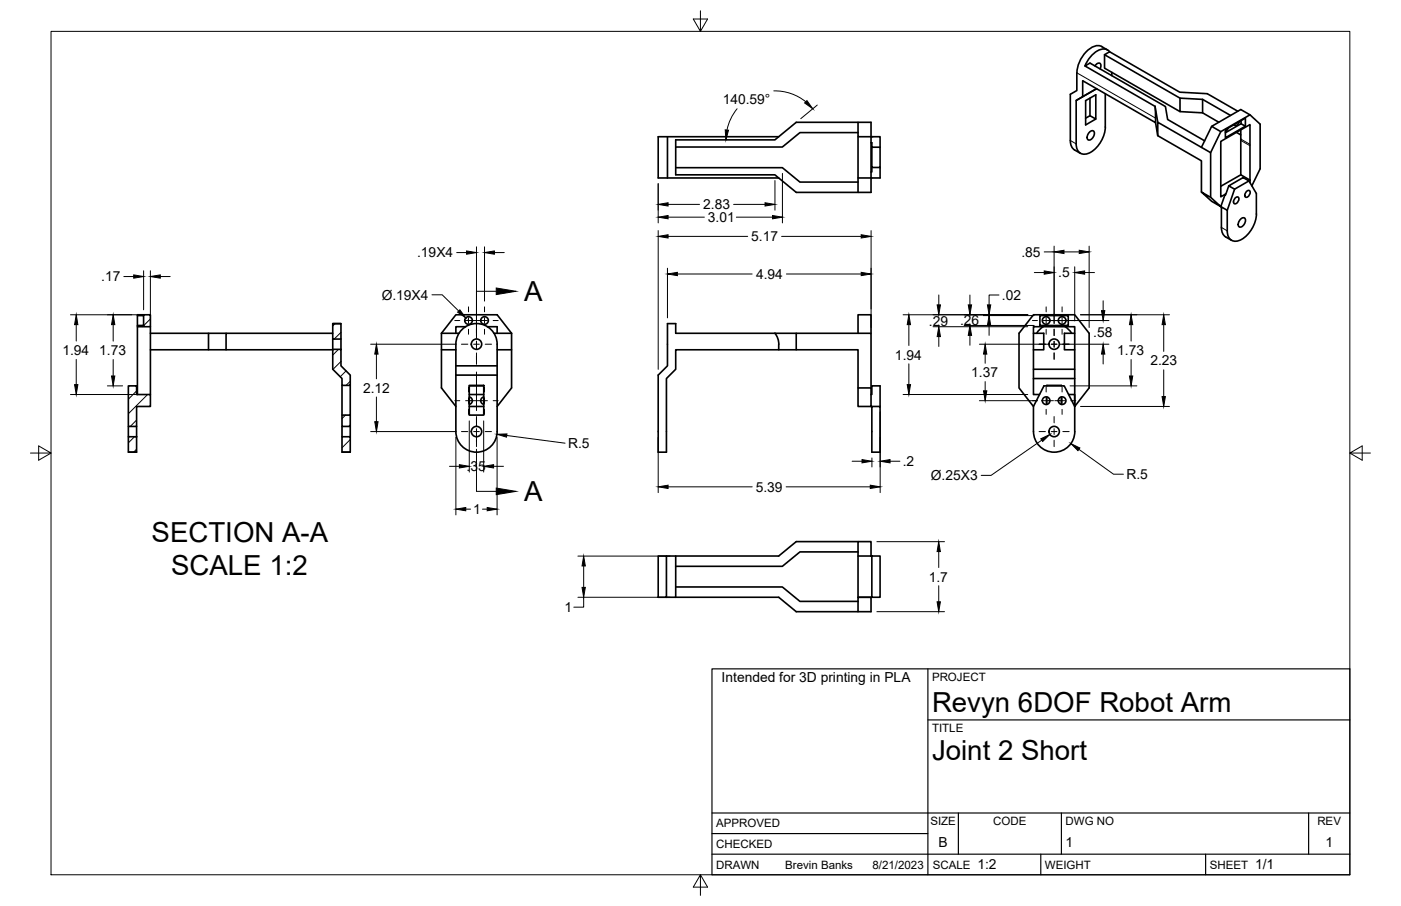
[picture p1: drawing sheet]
<svg xmlns="http://www.w3.org/2000/svg" width="432mm" height="279mm" viewBox="0 0 432 279" stroke-linecap="round" stroke-linejoin="round" font-family="sans-serif">
<!-- layer: Visible -->
<g fill="none" stroke="#000" stroke-width=".51">
<path d="M339.6 14.4l1.8 1M339.6 14.4a4.3 4.3 0 0 0-4.9 1.7 10.1 10.1 0 0 0-2.8 6.4M340.4 16.9v4.1l23.3 13.4v-4.1M342 15.9a3.1 3.1 0 0 0-4.4 .2l-2.1 2.1-1.1 2.1M264.5 37.7v4.5h6.8v3.2M331.9 22.5v5.4l-2 1.2v14.2l.3 1.8a4.4 4.4 0 0 0 2.8 2.2M334.6 36.4l1.3-.7 1.8 1-3.1 1.8v-7.5l3.1-1.8v7.5M335.9 30.3v5.4M337.5 20.3l.3-.4a.86 .86 0 0 1 1.2-.4 .86 .86 0 0 1 .2 1.3l-.1 .4M338 27.3l-6.3 3.7M340.7 28.9v10.3a9.2 9.2 0 0 1-6.1 8.3 2.62 2.62 0 0 1-2.9-3.2M342.7 22.3v1"/>
<path d="M356 32.8l.2 3.6M356.2 36.4v1.4l-22.5-12.9v4.9l-2 1.2v13.4M356.2 37.8l.6 4M356.8 37.7l-.8-4.9-21.6-12.5 1.5-.8 23.3 13.4 .7 4 11.4 6.5M370.6 30.6v4.2l-6.9-.4M370.6 34.8l5 2.9M373.4 39l-3.1 6.4M378.5 39.5l-.8 1.1M381.5 34.3l-9.4-5.4-8.5-.5-21.6-12.4-1.6 .9 23.3 13.4 6.9 .3 8.7 5M382 37.5a.98 .98 0 0 1-.5 1 .98 .98 0 0 1-1.1-.1M382.5 37.2v1l1.3 .7M382.5 38.2l-4.8 2.7"/>
<path d="M385.3 35.4l-2.9-1.6-9 5.2 2.9 1.6M205.7 42.2v12.7M208.3 43.1h30.5l6.6-5.4h23.1v21.6h-23.1l-6.6-5.4h-30.5zM208.3 51.7h32.8l5.4 4.5h18M240 42.2h-37.1v12.7h37.1M264.5 40.9h-18l-5.4 4.4h-32.8M264.5 42.2v12.7h6.8v-3.3M264.5 54.9v4.4M268.5 44h.2v1.4h2.6v6.2h-2.6v-6.2M268.7 51.6v1.4h-.2M335.8 40.7a.82 .82 0 0 1 1.5 0 2.08 2.08 0 0 1-1.8 2.5 1.52 1.52 0 0 1 .3-2.5zM370.3 59.2l2.8 1.7 3.2 2.8-2.9-1.6z"/>
<path d="M370.3 59.2v-9.6l-13.5-7.8v-4.1l16.3 9.4v13.8M373.1 47.1l3.2-6.5 9-5.2 3.1 2.9v13.7l-2.6 5.3M377.7 40l6.1-3.6v2.5l-6.1 3.6zM378.7 57.3l4.4-2.5 1.8 1-4.4 2.5zM378.7 57.3l-2.4 6.4 .1 .1M380.5 58.3l-2.3 6.6M381.1 40.8l1.3 .8M382.4 53.9l2.9 1.6v-17.1l-9 5.2v17.1l1.3-.8M382.4 40v13.9M382.4 53.9l-6.1 3.5M384.2 59a.61 .61 0 0 1 1.1 0 1.43 1.43 0 0 1-1.4 1.8l-.2-.9zM384.9 55.8l.4-.3v.8"/>
<path d="M384.9 55.8l2.3 3.9v6.3M380.7 61a.61 .61 0 0 1 1.1 0 1.43 1.43 0 0 1-1.4 1.8l-.2-.9zM382.4 67.6a.82 .82 0 0 1 1.4 0 2.08 2.08 0 0 1-1.7 2.4 1.52 1.52 0 0 1 .3-2.4zM387.2 66a9.2 9.2 0 0 1-6 8.4 2.63 2.63 0 0 1-3-3.2v-6.3l-1.8-1.1 .1 6.3 .3 1.8a4.4 4.4 0 0 0 2.8 2.2M42.4 97.1h4v3.7h-4v-.4h1.9v-3.1h-1.9zM42.4 97.3v3.1M102.6 99.8h2.5v4.8h-2.5zM102.6 99.8h2.5M320.5 97.3h8.7v3.1h-8.7zM39.6 119h2.5v2.7h4.3v3.6h-4.3v6.2h-2.5zM42.4 100.8v20.9M46.4 102.8h17.9"/>
<path d="M46.4 100.8v20.9M69.7 102.8h-5.4v5.1h-17.9M69.7 107.9h32.9M102.6 107.7h2.5v5.1l2.8 2.9v3.2h-2.5v-2.2l-2.8-2.8zM102.6 104.6v3.1M102.6 102.8h-32.9v5.1h-5.4M105.1 104.6v3.1M105.4 118.9v9.1M107.9 118.9v9.1M136.1 102.8v16.8l4.4 5.7M136.1 102.8l4.4-5.7h12.7l4.5 5.7M136.1 102.8h5.4"/>
<path d="M136.1 107.9h4.4M140.5 112.8v20.3a6.4 6.4 0 0 0 6.4 6.3 6.4 6.4 0 0 0 6.3-6.3v-17.4h-12.7M143.5 100.8h-3v2M144.6 118.9h4.5v9.1h-4.5zM144.6 119h4.5M150.2 100.8h3v2M152.3 102.8h5.4M153.2 112.8h-12.7v-6.7a6.4 6.4 0 0 1 6.4-6.3 6.4 6.4 0 0 1 6.3 6.4v9.5M153.2 107.9h4.5M157.7 102.8v16.8l-4.5 5.7M238.9 102.8l1 2.2 .1 2.9h-31.7v6l-2.9 2.8v22.7h-2.5v-23.7l2.8-2.9v-13h2.6v3h37.1M240 107.9h5.4"/>
<path d="M264.5 119.6h4v5.7h-4zM264.5 119.6v-11.7h-19.1v-5.1h23.1v16.8M264.5 102.8v-5.7h4v5.7M318.5 102.8h3.2v5.1h-3.2M318.5 113.9h12.7M318.5 116.7h12.7M321.6 100.7l-1.2 .9-.9 1.2M322.6 119h4.5M328.2 100.7l1.2 .9 .9 1.2M331.2 102.8h-3.1v5.1h3.1M39.6 134.7h2.5v4.7h-2.5zM39.6 131.5v3.2"/>
<path d="M39.6 139.4h2.5M42.1 131.5v3.2M105.4 128h2.5v3.5h-2.5zM105.4 131.5v3.2M105.4 139.4h2.5M107.9 131.5v7.9h-2.5v-4.7h2.5M144.6 125.3h4.5M144.6 121.7h4.5M144.6 122.4a1.17 1.17 0 0 1 1 1.2 1.17 1.17 0 0 1-1 1.1M149.1 122.4a1.17 1.17 0 0 0-.9 1.2 1.17 1.17 0 0 0 .9 1.1M268.5 121.7h.2v-2.7h2.6v6.3M268.5 125.3h.2"/>
<path d="M268.7 125.3h2.6v14.1h-2.6zM318.5 125.3v7.8a6.4 6.4 0 0 0 6.4 6.3 6.4 6.4 0 0 0 6.4-6.3l-.1-7.8M320.4 121.7h-1.9v-20.9h12.7v24.5l4.5-5.7v-16.8l-4.5-5.7h-12.7l-4.4 5.7v16.8l4.4 5.7 3.3-6.3h6.2l3.2 6.3M322.6 122.4v2.3M327.1 122.4v2.3M329.4 121.7h1.8v3.6M202.9 171.5h2.5v12.7h-2.5zM208.3 171.5v12.7h-2.9M264.5 167h-19.1l-5.4 4.5h-34.6M264.5 170.2h-18l-5.4 4.4h-32.8M264.5 171.5v12.7h4.2M268.5 171.5h-4v-4.5h4v4.5h2.8v12.7h-2.6v-12.7"/>
<path d="M208.3 184.2h31.7l5.4 4.4h23.1v-4.4h-4v4.4M208.3 181h32.8l5.4 4.5h18"/>
<circle cx="144.4" cy="98.8" r="1.17"/>
<circle cx="149.3" cy="98.8" r="1.17"/>
<circle cx="322.4" cy="98.8" r="1.17"/>
<circle cx="327.4" cy="98.8" r="1.17"/>
<circle cx="146.9" cy="106.1" r="1.6"/>
<circle cx="324.9" cy="106.1" r="1.6"/>
<circle cx="146.9" cy="133.1" r="1.6"/>
<circle cx="322.4" cy="123.6" r="1.17"/>
<circle cx="324.9" cy="133.1" r="1.6"/>
<circle cx="327.4" cy="123.6" r="1.17"/>
</g>
<circle cx="268.7" cy="42.2" r=".25" fill="#000"/>
<!-- layer: Visible Narrow -->
<path d="M331.9 22.5l24.3 13.9M329.9 43.3l1.8 1.1M382.4 43.3l2.9 1.6M382.4 42.9l2.9 1.6M376.4 70.1l1.8 1.1" fill="none" stroke="#000" stroke-width=".31"/>
<!-- layer: Border -->
<path d="M15.7 9.7h400.3v260.1h-400.3zM215.9 3.3v6.4l-2.2-3.8h4.4l-2.2 3.8M9.4 139.7h6.3l-3.8-2.2v4.4l3.8-2.2M416 139.7l3.8 2.2v-4.4l-3.8 2.2h6.4M215.9 269.8l2.2 3.8h-4.4l2.2-3.8v6.3" fill="none" stroke="#000" stroke-width=".31"/>
<!-- layer: Titleblock -->
<path d="M219.4 206.3h196.6v63.5h-196.6zM286 206.3v63.5M286 222h130M219.4 257.1h66.6M219.4 250.7h196.6M295.4 250.7v12.7M327.1 250.7v12.7M403.3 250.7v12.7M219.4 263.4h196.6M320.8 263.4v6.4M371.6 263.4v6.4" fill="none" stroke="#000" stroke-width=".36"/>
<!-- layer: Hatching -->
<g fill="none" stroke="#000" stroke-width=".31">
<path d="M43.1 97.1l-.2 .2M46.4 98.3l-2.4 2.5M103.3 99.8l-.7 .7M104.3 107.7l-1.7 1.8M105.1 102.5l-2.1 2.1M105.1 111.4l-2.5 2.5M106.7 114.4l-1.8 1.8M108 117.6l-1.3 1.3M41.5 134.7l-1.9 1.9M42.1 120.6l-2.5 2.5M42.1 129.5l-1.9 2M42.1 138.5l-.9 .9"/>
<path d="M45.5 121.7l-5.9 5.9M46.4 125.3h-.1M106.5 128l-1.1 1.1M108 131l-.5 .5M108 135.5l-2.6 2.6"/>
</g>
<!-- layer: Section Lines -->
<path d="M153 89.8h-6.1v13M146.9 105.2v2.4M146.9 110v2.4M146.9 114.7v11.9M146.9 129v2.4M146.9 133.8v2.3M146.9 138.5v13h6.1" fill="none" stroke="#000" stroke-width=".31"/>
<path d="M153 88.8l6 1-6 1zM153 150.5l6 1-6 1z" fill="#000" stroke="#000" stroke-width=".31"/>
<!-- layer: Smart Centers -->
<g fill="none" stroke="#000" stroke-width=".31">
<path d="M140.2 98.8h1.5M143.5 98.8h3.1M144.4 94.6v1.6M144.4 98v1.7M147.1 98.8h3.1M149.3 94.6v1.6M149.3 98v1.7M152 98.8h1.5M318.2 98.8h1.5M321.5 98.8h3.2M322.4 94.6v1.6M322.4 98v1.7"/>
<path d="M325.1 98.8h3.2M327.3 94.6v1.6M327.3 98v1.7M330 98.8h1.6M142.2 106.2h2M144.4 101.5v1.6M144.4 119.3v1.6M146 106.2h1.7M146.9 101.5v2M146.9 105.3v1.8M146.9 108.8v2M149.3 101.5v1.6"/>
<path d="M149.3 119.3v1.6M149.5 106.2h2M320.3 106.2h1.9M322.4 101.5v1.6M322.4 119.3v1.6M324 106.2h1.8M324.9 101.5v2M324.9 105.3v1.8M324.9 108.8v2M327.3 101.5v1.6M327.3 119.3v1.6M327.6 106.2h1.9"/>
<path d="M140.2 123.6h1.5M142.2 133.1h2M143.5 123.6h3.1M144.4 122.7v1.8M144.4 126.2v1.6M146 133.1h1.7M146.9 128.5v1.9M146.9 132.2v1.8M146.9 135.8v1.9M147.1 123.6h3.1M149.3 122.7v1.8M149.3 126.2v1.6"/>
<path d="M149.5 133.1h2M152 123.6h1.5M318.2 123.6h1.5M320.3 133.1h1.9M321.5 123.6h3.2M322.4 122.7v1.8M322.4 126.2v1.6M324 133.1h1.8M324.9 128.5v1.9M324.9 132.2v1.8M324.9 135.8v1.9M325.1 123.6h3.2"/>
<path d="M327.3 122.7v1.8M327.3 126.2v1.6M327.6 133.1h1.9M330 123.6h1.6"/>
</g>
<!-- layer: FD_Dimensions -->
<g fill="none" stroke="#000" stroke-width=".31">
<path d="M227.2 33.5a15.1 15.1 0 0 0-3.1 6.6M238.5 28a15.1 15.1 0 0 1 9.9 3.4M251.9 32.4l-5.1 4.2M202.9 56.6v12.1M238.8 55.7v9.1M241.2 53.5v15.2M140.8 77.9h3M146.9 76.1v28.3M149.3 76.1v16.8M152.4 77.9h3M202.9 71.1v42.8M205.9 72.9h24.5"/>
<path d="M205.9 63h9.7M205.9 67h11.2M226.1 63h9.7M226.9 67h11.2M240.9 72.9h24.5M268.5 71.1v29.9M321.8 77.7h3.1M324.9 75.9v23.8M327.9 77.7h4.7M335.7 75.9v25.1M21.7 97.1h22.9M38.2 85.3h3"/>
<path d="M44.3 83.5v12M46.4 83.5v15.5M49.4 85.3h3.1M133.1 90.9h3.2l5.1 5M205.7 82.7v15.3M208.8 84.5h23M242.4 84.5h23M278.3 97.1h38.5M289.3 91v3M298.9 91v3M303.1 97.3h15.6M307.9 91h-3.1v3"/>
<path d="M318.8 84.1h3M324.2 98.8h17.6M331.2 82.3v16.7M333 97.1h27.4M334.3 84.1h3M340 92.8v3M23.5 100.1v5.1M23.5 110.8v7.8M33.1 119h4.7M34.9 100.1v5.1M34.9 110.9v5.1M114.2 106.2h26.2"/>
<path d="M116 109.2v7.6M280.1 100.1v6.5M280.1 112.2v6.4M287.6 100.8h29.2M289.3 103.8v3M297.2 100.4h21.5M298.9 103.4v3.1M301.9 106.2h21.2M303.6 109.2v2.8M303.6 117.7v2.8M304.8 100.4v3M326.7 106.2h15.1"/>
<path d="M329.8 119h20.6M340 109.2v3M348.6 100.1v5.1M348.6 110.9v5.1M358.7 100.1v8.3M358.7 114v8.3M21.7 121.7h22.9M114.2 133.1h26.2M116 122.4v7.6M140.5 134.9v23.9M144.6 129.8v15.8M149.1 129.8v15.8"/>
<path d="M153.2 134.9v23.9M156.2 134.3l18 2.4M202.9 134.9v17M271.3 127.1v24.8M278.3 121.7h38.5M301.9 123.6h17.8M321.1 135.7l-15.6 10.9h-3.1M332.5 138.6l10.7 7.6h3M333 125.3h27.4M138.5 143.8h3.1M143.6 157h1.4M148.7 157h1.5"/>
<path d="M152.1 143.8h3.1M205.9 150.1h25.9M242.3 150.1h25.9M262.6 142.2h3.1M268.7 141.2v2.8M274.3 142.2h3.1M178.1 171.5h28.4M179.9 174.5v6.6M270.3 167h20.8M289.3 170.1v4.9M178.1 184.2h28.4M179.9 184.2v3h-3.1"/>
<path d="M270.3 188.6h20.8M289.3 180.6v5"/>
</g>
<g fill="#000" stroke="#000" stroke-width=".31">
<path d="M248 31.8l.7-.8 1.8 2.5zM223.5 40l1 .2-.8 2.9zM143.8 77.4l3.1 .5-3.1 .5zM149.3 77.9l3.1-.5v1zM202.9 72.9l3-.5v1zM202.9 63l3-.5v1zM202.9 67l3-.5v1zM235.8 62.5l3 .5-3 .5zM238.1 66.5l3.1 .5-3.1 .5zM265.4 72.4l3.1 .5-3.1 .5zM324.9 77.7l3-.5v1zM332.6 77.2l3.1 .5-3.1 .5z"/>
<path d="M41.2 84.8l3.1 .5-3.1 .5zM46.4 85.3l3-.5v1zM141.7 95.5l1.9 2.5-2.6-1.7zM205.7 84.5l3.1-.5v1zM265.4 84l3.1 .5-3.1 .5zM288.8 94h1.1l-.6 3.1zM298.4 94h1l-.5 3.1zM304.3 94h1.1l-.6 3.1zM321.8 83.5l3.1 .6-3.1 .5zM331.2 84.1l3.1-.6v1.1zM339.5 95.8h1l-.5 3zM23 118.6h1l-.5 3.1z"/>
<path d="M23.5 97.1l.5 3h-1zM34.4 116h1l-.5 3zM34.9 97.1l.5 3h-1zM116 106.2l.5 3h-1zM280.1 97.1l.5 3h-1zM279.6 118.6h1l-.5 3.1zM289.3 100.8l.6 3h-1.1zM298.9 100.4l.5 3h-1zM303.6 106.2l.5 3h-1zM304.8 97.3l.6 3.1h-1.1zM340 106.2l.5 3h-1zM348.6 97.1l.5 3h-1z"/>
<path d="M348.1 116h1l-.5 3zM358.7 97.1l.5 3h-1zM115.5 130h1l-.5 3.1zM153.2 133.9l3.1-.1-.2 1zM303.1 120.5h1l-.5 3.1zM320.8 135.3l2.8-1.3-2.2 2.1zM330.1 136.8l2.7 1.4-.6 .8zM358.2 122.3h1l-.5 3zM141.6 143.3l3 .5-3 .5zM140.5 157l3.1-.5v1zM150.2 156.5l3 .5-3 .5zM149.1 143.8l3-.5v1z"/>
<path d="M202.9 150.1l3-.5v1zM265.7 141.7l3 .5-3 .5zM268.2 149.6l3.1 .5-3.1 .5zM271.3 142.2l3-.5v1zM179.9 171.5l.5 3h-1zM289.3 167l.5 3.1h-1zM179.4 181.1h1l-.5 3.1zM288.8 185.6h1l-.5 3z"/>
</g>
<g font-size="8.5">
<text x="161.6" y="92.9">A</text>
<text x="161.6" y="154.6">A</text>
<text x="46.7" y="167.2">SECTION A-A</text>
<text x="52.7" y="177.4">SCALE 1:2</text>
<text x="287.3" y="219.5">Revyn 6DOF Robot Arm</text>
<text x="287.3" y="234.5">Joint 2 Short</text>
</g>
<g font-size="4.3">
<text x="222.8" y="32.2">140.59°</text>
<text x="216.7" y="64.5">2.83</text>
<text x="218.2" y="68.5">3.01</text>
<text x="231.5" y="74.4">5.17</text>
<text x="128.6" y="79.4">.19X4</text>
<text x="314.8" y="79.2">.85</text>
<text x="31.2" y="86.8">.17</text>
<text x="233" y="86">4.94</text>
<text x="326.2" y="85.6">.5</text>
<text x="117.6" y="92.4">Ø.19X4</text>
<text x="308.8" y="92.5">.02</text>
<text x="286.3" y="100.4">.29</text>
<text x="295.9" y="100.2">.26</text>
<text x="336.9" y="104">.58</text>
<text x="19.2" y="109.5">1.94</text>
<text x="30.6" y="109.5">1.73</text>
<text x="275.8" y="110.9">1.94</text>
<text x="344.3" y="109.5">1.73</text>
<text x="354.6" y="112.7">2.23</text>
<text x="299.4" y="116.4">1.37</text>
<text x="111.9" y="121.2">2.12</text>
<text x="175.1" y="138.2">R.5</text>
<text x="278.2" y="143.8">.2</text>
<text x="143.8" y="145.3">.35</text>
<text x="286.9" y="148.1">Ø.25X3</text>
<text x="347.2" y="147.7">R.5</text>
<text x="232.9" y="151.6">5.39</text>
<text x="145.8" y="158.5">1</text>
<text x="286.2" y="179.4">1.7</text>
<text x="174" y="188.8">1</text>
<text x="222.4" y="210.3">Intended for 3D printing in PLA</text>
<text x="289.3" y="261.2">B</text>
<text x="328.4" y="261.2">1</text>
<text x="408.5" y="261.2">1</text>
<text x="301.2" y="268.1">1:2</text>
<text x="386.8" y="268.1">1/1</text>
</g>
<g font-size="3.5">
<text x="287.3" y="210.1">PROJECT</text>
<text x="287.3" y="225.8">TITLE</text>
<text x="220.7" y="255.2">APPROVED</text>
<text x="286.7" y="254.5">SIZE</text>
<text x="306.1" y="254.5">CODE</text>
<text x="328.4" y="254.5">DWG NO</text>
<text x="406" y="254.5">REV</text>
<text x="220.7" y="261.5">CHECKED</text>
<text x="220.7" y="267.9">DRAWN</text>
<text x="242" y="267.9">Brevin Banks</text>
<text x="268.9" y="267.9">8/21/2023</text>
<text x="287.5" y="267.9">SCALE</text>
<text x="322.1" y="267.9">WEIGHT</text>
<text x="372.9" y="267.9">SHEET</text>
</g>
</svg>
